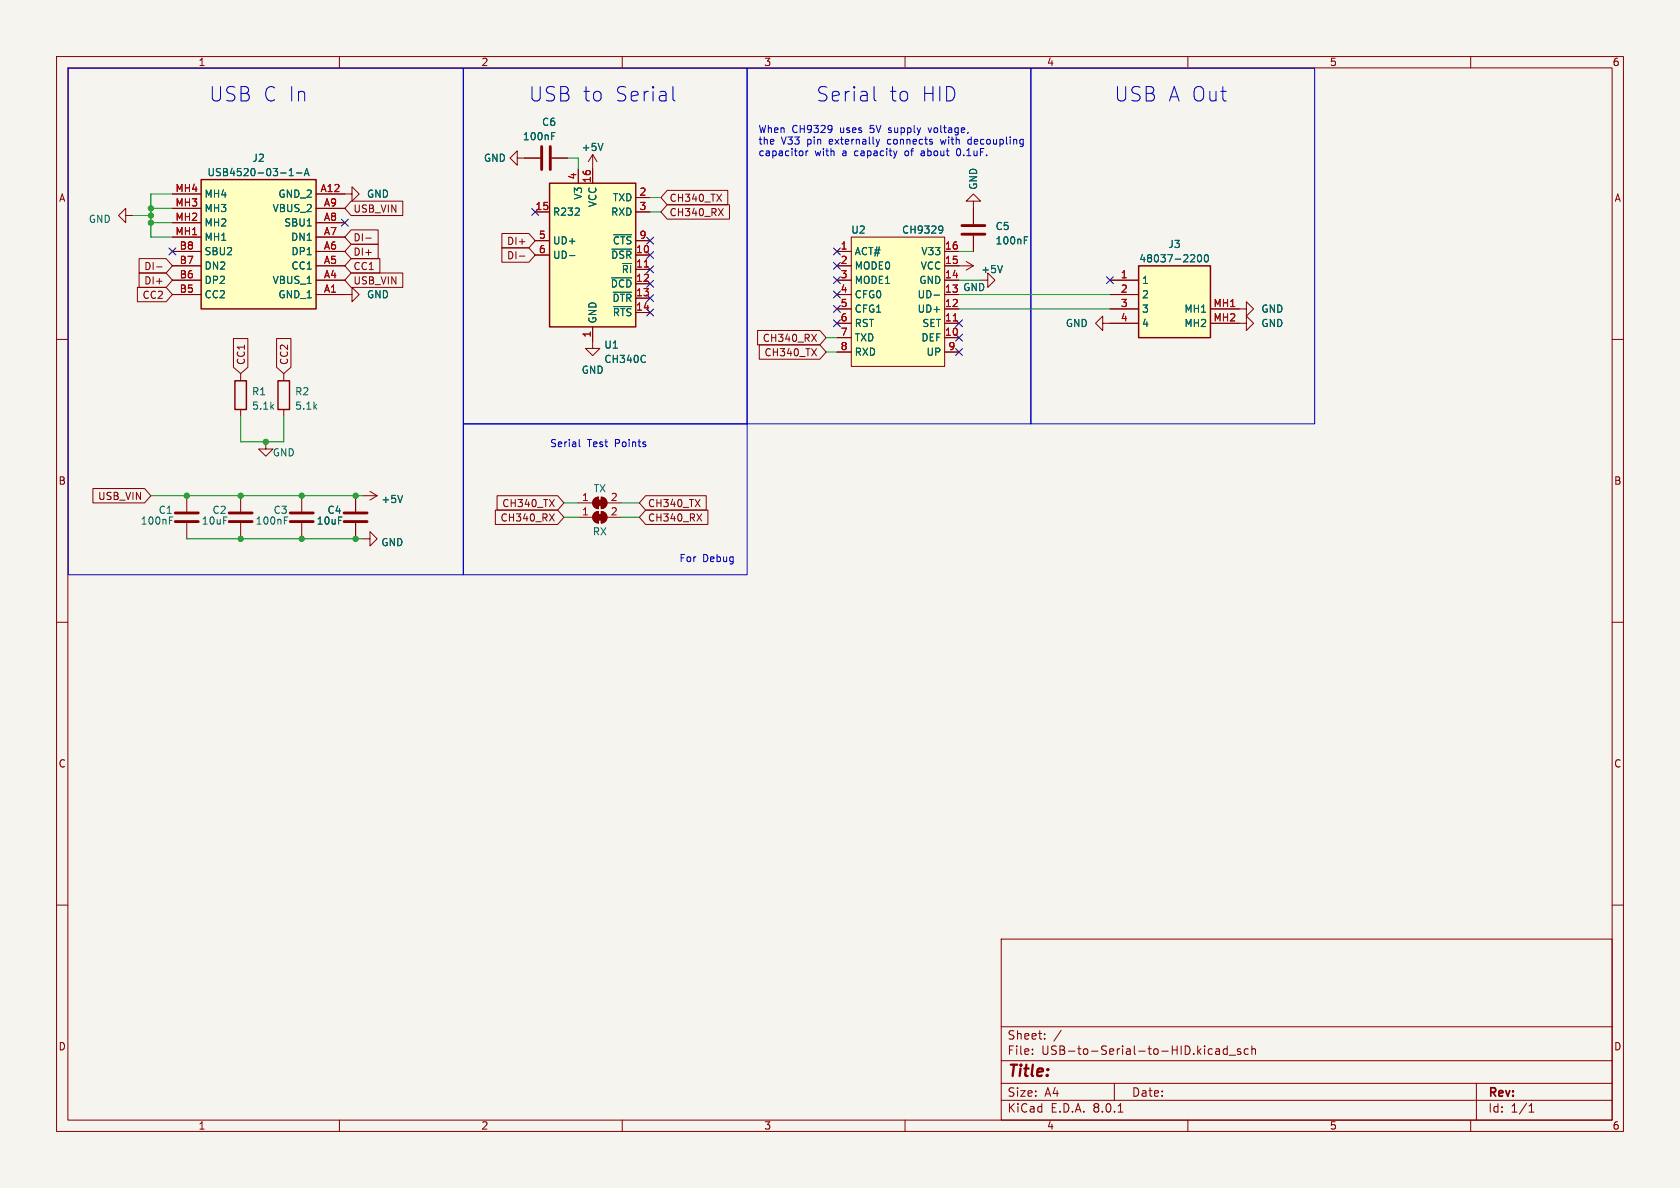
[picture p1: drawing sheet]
<svg xmlns="http://www.w3.org/2000/svg" width="297mm" height="210mm" viewBox="0 0 297 210" stroke-linecap="round" stroke-linejoin="round" font-family="sans-serif">
<path d="M0 0h297v210h-297z" fill="#f5f4ef" stroke="#f5f4ef" stroke-width=".18"/>
<g fill="none" stroke="#840000" stroke-width=".18">
<path d="M10 10h277v190h-277zM12 12h273v186h-273zM60 10v2M110 10v2M160 10v2M210 10v2M260 10v2M10 60h2M285 60h2M10 110h2M285 110h2M10 160h2"/>
<path d="M285 160h2M177 166h108v32h-108zM60 198v2M110 198v2M160 198v2M177 194.5h108M177 191.5h108M177 187.5h108M177 181.5h108M182.5 186.3v.1M182.5 185.5v.1M184.7 183.6v.1"/>
<path d="M184.7 182.8v.1M187.6 182.1l-1.3 2M197 191.5v3M197.7 196.6h.8M210 198v2M213.9 185.4l.4 .1M214.3 186.3l-.4 .1M215 185.5h.5l.1 .9M215.6 185.8h-.5a.29 .29 0 0 0-.2 .3 .29 .29 0 0 0 .2 .3l.5-.1M217 185.5l-.5-.1-.3 .3v.4l.2 .2h.6M217 184.9v1.5M217.3 186.5h1.2"/>
<path d="M219.3 185.5l-.3-.1-.3 .2 .1 .2 .5 .2v.3h-.6M220.7 185.5l-.5-.1-.2 .3v.4l.1 .2h.6M221.3 185.5l.2-.1 .4 .1 .1 .9M221.3 184.9v1.5M260 198v2M261 191.5v6.5M270.3 196.6h.9M270.3 195.5l.4-.4v1.5"/>
</g>
<path d="M35.6 31.8h20.3v22.8h-20.3z" fill="#ffffc2"/>
<path d="M35.6 31.8h20.3v22.8h-20.3zM41.5 67.3h2.1v5.1h-2.1zM49.1 67.3h2.1v5.1h-2.1z" fill="none" stroke="#840000" stroke-width=".25"/>
<g fill="none" stroke="#840000" stroke-width=".18">
<path d="M30.5 34.3h5.1M30.5 39.4h5.1M30.5 36.8h5.1M55.9 34.3h6.3v-1.3l1.3 1.3-1.3 1.3v-1.3M55.9 39.4h5.1M55.9 36.8h5.1M30.5 52.1h5.1M30.5 49.5h5.1M30.5 47h5.1M30.5 44.5h5.1M30.5 41.9h5.1M55.9 52.1h5.1"/>
<path d="M55.9 49.5h5.1M55.9 47h5.1M55.9 44.5h5.1M55.9 41.9h5.1M42.5 66v1.3M42.5 72.4v1.3M50.2 66v1.3M50.2 72.4v1.3M42.5 87.6v2.8M42.5 92.5v2.8"/>
</g>
<path d="M51.1 31.1h.8M51.1 30.2l.4-.4v1.3M52.4 30.6h1M53.8 31.1l.4-1.3 .4 1.3M53.9 30.7h.6" fill="none" stroke="#006464" stroke-width=".18"/>
<path d="M40.5 92.2h4.1M40.5 90.7h4.1" fill="none" stroke="#840000" stroke-width=".51"/>
<path d="M150.5 41.9h16.5v22.9h-16.5z" fill="#ffffc2"/>
<g fill="none" stroke="#840000" stroke-width=".18">
<path d="M91.4 27.9v-1.2l-1.2 1.2 1.2 1.3v-1.3h1.3M104.8 27.3l-.8 1.3M104.8 27.3v2.5M104.8 27.3l.7 1.3M172.1 35.6h1.3l-1.3-1.3-1.3 1.3h1.3v4M148 44.5h2.5M148 59.7h2.5M148 57.2h2.5M148 54.6h2.5M148 52.1h2.5M148 49.5h2.5M148 47h2.5"/>
<path d="M150.5 41.9h16.5v22.9h-16.5zM167 44.5h2.5M167 59.7h2.5M167 57.2h2.5M167 54.6h2.5M167 52.1h2.5M167 49.5h2.5M167 47h5.1M170.8 46.2l1.3 .8M172.1 41.7v2.8M172.1 47l-1.3 .8M104.8 60.3v1.3h1.2l-1.2 1.3-1.3-1.3h1.3"/>
<path d="M148 62.2h2.5M167 62.2h2.5M64.1 95.3h1.3v-1.3l1.3 1.3-1.3 1.2v-1.2"/>
</g>
<path d="M168.5 56.7h.7" fill="none" stroke="#a90000" stroke-width=".18"/>
<path d="M106.6 25.3l-.4 1.3M166.2 39.9l.4 .2a.84 .84 0 0 1-.3 1.1M165.1 52.2h1M166.7 40.5l-.1 .2h-.4M177.2 46.9l-.4 1.3M181.1 42.5h.4M181.1 41.9h.6" fill="none" stroke="#006464" stroke-width=".18"/>
<path d="M170.1 39.9h4M170.1 41.4h4" fill="none" stroke="#840000" stroke-width=".51"/>
<path d="M97.2 32.4h15.2v25.4h-15.2z" fill="#ffffc2"/>
<path d="M97.2 32.4h15.2v25.4h-15.2z" fill="none" stroke="#840000" stroke-width=".25"/>
<g fill="none" stroke="#840000" stroke-width=".18">
<path d="M22.2 38.1v-1.3l-1.2 1.3 1.2 1.3v-1.3h1.3M92.7 27.9h2.8M94.6 37.5h2.6M97.5 27.9h2.8M102.2 29.8v2.6M104.8 29.8v2.6M112.4 37.5h2.5M112.4 34.9h2.5M94.6 45.1h2.6M94.6 42.5h2.6M104.8 57.8v2.5M112.4 45.1h2.5"/>
<path d="M112.4 47.6h2.5M112.4 50.2h2.5M112.4 52.7h2.5M112.4 55.2h2.5M112.4 42.5h2.5M173.4 49.5h1.2v-1.2l1.3 1.2-1.3 1.3v-1.3M194.9 57.2v-1.3l-1.2 1.3 1.2 1.2v-1.2h1.3M219.1 57.2h1.2v-1.3l1.3 1.3-1.3 1.2v-1.2M47 78.1v1.3h1.3l-1.3 1.2-1.3-1.2h1.3M33 87.6v2.8M33 92.5v2.8M53.3 87.6v2.8"/>
<path d="M53.3 92.5v2.8M62.9 87.6v2.8M62.9 92.5v2.8M64.1 87.6h2.6M65.4 86.9l1.3 .7M66.7 87.6l-1.3 .8M102.2 91.4h2.6M102.2 88.9h2.6M105.1 90.7l.7-.3v2.1a1.02 1.02 0 0 1-.9-.7 1.02 1.02 0 0 1 .2-1.1zM105.1 88.2l.7-.3v2a1.02 1.02 0 0 1-.9-.6 1.02 1.02 0 0 1 .2-1.1zM106.3 90.4a1.02 1.02 0 0 1 1 1 1.02 1.02 0 0 1-1 1.1zM106.3 87.9a1.02 1.02 0 0 1 1 1 1.02 1.02 0 0 1-1 1z"/>
<path d="M107.3 91.4h2.6M107.3 88.9h2.6"/>
</g>
<g fill="none" stroke="#006464" stroke-width=".18">
<path d="M97.5 24h.5M97.5 23.4h.6M100.7 45.2h.9M108.1 49.1h3.6M108.2 44h3.5M108.4 51.7h3.3M108.5 54.2h3.2M108.5 41.5h3.2M114 62.9h.1M114.1 64h-.1M30 92h.4M30 91.4h.6"/>
<path d="M50.3 92h.4M71.2 87.6l-.5 1.2"/>
</g>
<path d="M113.9 47.2h.7" fill="none" stroke="#a90000" stroke-width=".18"/>
<path d="M95.8 25.9v4.1M97.3 25.9v4.1M31 92.2h4.1M31 90.7h4.1M51.3 92.2h4.1M51.3 90.7h4.1M60.8 92.2h4.1M60.8 90.7h4.1" fill="none" stroke="#840000" stroke-width=".51"/>
<g fill="#840000" stroke="#840000" stroke-width=".18">
<path d="M105.5 90.9h1.1v1h-1.1z"/>
<path d="M105.1 90.7l.7-.3v2.1a1.02 1.02 0 0 1-.9-.7 1.02 1.02 0 0 1 .2-1.1z"/>
<path d="M106.3 90.4a1.02 1.02 0 0 1 1 1 1.02 1.02 0 0 1-1 1.1z"/>
<path d="M105.5 88.4h1.1v1h-1.1z"/>
<path d="M105.1 88.2l.7-.3v2a1.02 1.02 0 0 1-.9-.6 1.02 1.02 0 0 1 .2-1.1z"/>
<path d="M106.3 87.9a1.02 1.02 0 0 1 1 1 1.02 1.02 0 0 1-1 1z"/>
</g>
<path d="M201.3 47h12.7v12.7h-12.7z" fill="#ffffc2"/>
<path d="M201.3 47h12.7v12.7h-12.7z" fill="none" stroke="#840000" stroke-width=".25"/>
<g fill="none" stroke="#840000" stroke-width=".18">
<path d="M30.5 34.3h5.1M30.5 39.4h5.1M30.5 36.8h5.1M55.9 34.3h5.1M55.9 39.4h5.1M55.9 36.8h5.1M62.1 35.6h9.1v2.5h-9.1l-1.1-1.3zM92.7 27.9h2.8M94.6 37.5h2.6M97.5 27.9h2.8M102.2 29.8v2.6M104.8 29.8v2.6"/>
<path d="M112.4 37.5h2.5M112.4 34.9h2.5M118 33.7h10.7v2.5h-10.7l-1.2-1.3zM118 36.2h11v2.5h-11l-1.2-1.2zM127 36.9l.9 1.2M127.9 36.9l-.9 1.2M172.1 36.8v2.8M24.3 50.8h5.1l1.1 1.3-1.1 1.2h-5.1zM24.6 45.7h4.8l1.1 1.3-1.1 1.3h-4.8zM24.6 48.3h4.8l1.1 1.2-1.1 1.3h-4.8zM27.7 47.2h.9M30.5 49.5h5.1"/>
<path d="M30.5 52.1h5.1M30.5 47h5.1M30.5 44.5h5.1M30.5 41.9h5.1M41.3 59.8h2.5v5.1l-1.3 1.1-1.2-1.1zM48.9 59.8h2.5v5.1l-1.2 1.1-1.3-1.1zM55.9 52.1h6.3v-1.3l1.3 1.3-1.3 1.2v-1.2M55.9 49.5h5.1M55.9 47h5.1M55.9 44.5h5.1M55.9 41.9h5.1M62.1 43.2h4.8v2.5h-4.8l-1.1-1.2z"/>
<path d="M62.1 45.7h5.1v2.6h-5.1l-1.1-1.3zM62.1 48.3h9.1v2.5h-9.1l-1.1-1.3zM62.1 40.6h4.8v2.6h-4.8l-1.1-1.3zM64.7 42.1h.9M88.7 41.3h4.8l1.1 1.2-1.1 1.3h-4.8zM88.7 43.8h4.8l1.1 1.3-1.1 1.3h-4.8zM91.8 45.3h1M94.6 45.1h2.6M94.6 42.5h2.6M104.8 57.8v2.5M112.4 45.1h2.5M112.4 47.6h2.5"/>
<path d="M112.4 50.2h2.5M112.4 52.7h2.5M112.4 55.2h2.5M112.4 42.5h2.5M133.9 58.4h11l1.1 1.3-1.1 1.3h-11zM143.5 59.1l.8 1.3M144.3 59.1l-.8 1.3M148 49.5h2.5M148 52.1h2.5M148 54.6h2.5M148 57.2h2.5M148 47h2.5"/>
<path d="M148 44.5h2.5M148 59.7h2.5M167 49.5h2.5M167 52.1h2.5M167 54.6h2.5M167 57.2h2.5M167 47h2.5M167 44.5h2.5M167 59.7h2.5M172.1 41.7v2.8M196.2 49.5h5.1M196.2 52.1h5.1"/>
<path d="M196.2 54.6h5.1M196.2 57.2h5.1M214 54.6h6.3v-1.3l1.3 1.3-1.3 1.3v-1.3M214 57.2h5.1M134.2 61h10.7l1.1 1.2-1.1 1.3h-10.7zM148 62.2h2.5M167 62.2h2.5M16.4 86.4h9.2l1.1 1.2-1.1 1.3h-9.2zM62.9 87.6v2.8M62.9 92.5v2.8M87.6 90.2h11l1.1 1.2-1.1 1.3h-11zM87.9 87.6h10.7l1.1 1.3-1.1 1.3h-10.7z"/>
<path d="M97.1 90.8l.9 1.3M98 90.8l-.9 1.3M114.1 87.6h10.7v2.6h-10.7l-1.1-1.3zM114.1 90.2h11.1v2.5h-11.1l-1.1-1.3zM123.2 90.8l.9 1.3M124.1 90.8l-.9 1.3"/>
</g>
<g fill="none" stroke="#006464" stroke-width=".18">
<path d="M51.1 31.1h.8M51.1 30.2l.4-.4v1.3M52.4 30.6h1M53.8 31.1l.4-1.3 .4 1.3M53.9 30.7h.6M97.5 24h.5M97.5 23.4h.6M106.6 25.3l-.4 1.3M166.2 39.9l.4 .2a.84 .84 0 0 1-.3 1.1M100.7 45.2h.9M108.1 49.1h3.6M108.2 44h3.5"/>
<path d="M108.4 51.7h3.3M108.5 54.2h3.2M108.5 41.5h3.2M165.1 52.2h1M166.7 40.5l-.1 .2h-.4M177.2 46.9l-.4 1.3M181.1 42.5h.4M181.1 41.9h.6M211.8 45.2l.2-.2a.68 .68 0 0 1 .4 .7 .68 .68 0 0 1-.4 .6l-.2-.1-.1-.4zM213.1 45.1l.1-.1a.68 .68 0 0 1 .4 .7 .68 .68 0 0 1-.4 .6 .84 .84 0 0 1-.1-1.2zM114 62.9h.1M114.1 64h-.1"/>
<path d="M71.2 87.6l-.5 1.2"/>
</g>
<g fill="none" stroke="#0000c2" stroke-width=".18">
<path d="M12.1 12.1h69.8v89.5h-69.8zM81.9 12.1h50.2v62.8h-50.2zM119 15.3v2.2l.3 .3M132.1 12.1h50.1v62.8h-50.1zM154.5 15.3v2.2l.4 .3M182.2 12.1h50.2v62.8h-50.2zM141.7 26.7l.2 .2v.4l-.2 .2M142.5 26.7v.8M142.9 26.7l-.4 .2M147 22.2v.1a1.07 1.07 0 0 1-.1 1M147.1 22.7l-.1 .2M154.9 24.6l.3 .9"/>
<path d="M155.2 25.5l-.2 .3M155.5 24.6l-.3 .9M158.6 26.7l-.3 .8M163 26.7h-.1M163 27l-.2 .2 .2 .3M164.1 22.6l.3 .8M166.3 24.6l.2 .9M169.4 26.3a.72 .72 0 0 0 .1 1.2M171.6 24.6l-.4 .1-.1 .2 .1 .5 .4 .1M81.9 74.9h50.2v26.7h-50.2zM102.4 77.7v1.1l.2 .2"/>
</g>
<g fill="none" stroke="#009600" stroke-width=".18">
<path d="M23.5 38.1h3.2M26.7 39.4h3.8M26.7 36.8h3.8M30.5 34.3h-3.8v7.6h3.8M100.3 27.9h1.9v1.9M114.9 37.5h1.9M114.9 34.9h1.9M146 59.7h2M169.5 44.5h2.6M169.5 54.6h26.7M169.5 52.1h26.7M169.5 49.5h3.9"/>
<path d="M42.5 73.7v4.4h7.7v-4.4M146 62.2h2M26.7 87.6h37.4M33 95.3h31.1M99.7 88.9h2.5M99.7 91.4h2.5M109.9 88.9h3.1M109.9 91.4h3.1"/>
</g>
<g fill="none" stroke="#000084" stroke-width=".18">
<path d="M60.4 38.8l1.2 1.2M61.6 38.8l-1.2 1.2M94 36.9l1.2 1.2M95.2 36.9l-1.2 1.2M29.9 43.8l1.2 1.3M31.1 43.8l-1.2 1.3M114.3 52.1l1.2 1.2M114.3 47l1.2 1.2M114.3 54.6l1.2 1.3M114.3 44.5l1.2 1.2M114.3 49.6l1.2 1.2M114.3 41.9l1.2 1.3"/>
<path d="M115.5 52.1l-1.2 1.2M115.5 47l-1.2 1.2M115.5 54.6l-1.2 1.3M115.5 44.5l-1.2 1.2M115.5 49.6l-1.2 1.2M115.5 41.9l-1.2 1.3M147.3 54l1.3 1.2M147.3 56.5l1.3 1.3M147.3 51.5l1.3 1.2M147.3 48.9l1.3 1.2M147.3 43.8l1.3 1.3M147.3 46.4l1.3 1.2"/>
<path d="M148.6 54l-1.3 1.2M148.6 56.5l-1.3 1.3M148.6 51.5l-1.3 1.2M148.6 48.9l-1.3 1.2M148.6 43.8l-1.3 1.3M148.6 46.4l-1.3 1.2M168.9 59.1l1.3 1.2M168.9 56.5l1.3 1.3M170.2 59.1l-1.3 1.2M170.2 56.5l-1.3 1.3M195.6 48.9l1.2 1.2M196.8 48.9l-1.2 1.2"/>
<path d="M168.9 61.6l1.3 1.2M170.2 61.6l-1.3 1.2"/>
</g>
<path d="M113.9 47.2h.7M168.5 56.7h.7" fill="none" stroke="#a90000" stroke-width=".18"/>
<g fill="#009600" stroke="#009600" stroke-width=".18">
<circle cx="42.5" cy="95.3" r=".46"/>
<circle cx="53.3" cy="87.6" r=".46"/>
<circle cx="53.3" cy="95.3" r=".46"/>
<circle cx="33" cy="87.6" r=".46"/>
<circle cx="62.9" cy="87.6" r=".46"/>
<circle cx="47" cy="78.1" r=".46"/>
<circle cx="42.5" cy="87.6" r=".46"/>
<circle cx="62.9" cy="95.3" r=".46"/>
<circle cx="26.7" cy="36.8" r=".46"/>
<circle cx="26.7" cy="38.1" r=".46"/>
<circle cx="26.7" cy="39.4" r=".46"/>
</g>
<g font-size="3.5" fill="#0000c2">
<text x="36.8" y="18.2">USB C In</text>
<text x="93.3" y="18.2">USB to</text>
<text x="108.5" y="18.2">Serial</text>
<text x="144.1" y="18.2">Serial</text>
<text x="157" y="18.2">to</text>
<text x="162.7" y="18.2">HID</text>
<text x="196.8" y="18.2">USB A Out</text>
</g>
<text font-size="2.8" fill="#840000" x="178" y="190.9">Title:</text>
<g font-size="2.1" fill="#840000">
<text x="178" y="184">Sheet:</text>
<text x="178" y="186.7">File:</text>
<text x="184.1" y="186.7">USB-to-Serial-to-HID.kicad_sch</text>
<text x="178" y="196.9">KiCad</text>
<text x="178" y="194.1">Size:</text>
<text x="184.7" y="194.1">A4</text>
<text x="185.7" y="196.9">E.D.A.</text>
<text x="193.3" y="196.9">8.0.1</text>
<text x="200" y="194.1">Date:</text>
<text x="263" y="194.3">Rev:</text>
<text x="263" y="196.9">Id:</text>
<text x="267.1" y="196.9">1/1</text>
</g>
<g font-size="1.8" fill="#840000">
<text x="35" y="11.9">1</text>
<text x="85" y="11.9">2</text>
<text x="135" y="11.9">3</text>
<text x="185" y="11.9">4</text>
<text x="235" y="11.9">5</text>
<text x="285" y="11.9">6</text>
<text x="10.3" y="35.9">A</text>
<text x="118.3" y="35.9">CH340_TX</text>
<text x="285.3" y="35.9">A</text>
<text x="62.4" y="37.8">USB_VIN</text>
<text x="118.3" y="38.4">CH340_RX</text>
<text x="25.4" y="47.9">DI-</text>
<text x="62.4" y="45.4">DI+</text>
<text x="62.4" y="47.9">CC1</text>
<text x="62.4" y="42.9">DI-</text>
<text x="89.5" y="43.5">DI+</text>
<text x="89.5" y="46">DI-</text>
<text x="25.1" y="53">CC2</text>
<text x="25.4" y="50.5">DI+</text>
<text x="62.4" y="50.5">USB_VIN</text>
<text x="43.5" y="64.6" transform="rotate(-90 43.5 64.6)">CC1</text>
<text x="51.1" y="64.6" transform="rotate(-90 51.1 64.6)">CC2</text>
<text x="134.7" y="60.6">CH340_RX</text>
<text x="135" y="63.2">CH340_TX</text>
<text x="10.3" y="85.9">B</text>
<text x="17.2" y="88.6">USB_VIN</text>
<text x="88.7" y="89.9">CH340_TX</text>
<text x="114.5" y="89.9">CH340_TX</text>
<text x="285.3" y="85.9">B</text>
<text x="88.4" y="92.4">CH340_RX</text>
<text x="114.5" y="92.4">CH340_RX</text>
<text x="10.3" y="135.9">C</text>
<text x="285.3" y="135.9">C</text>
<text x="10.3" y="185.9">D</text>
<text x="285.3" y="185.9">D</text>
<text x="35" y="199.9">1</text>
<text x="85" y="199.9">2</text>
<text x="135" y="199.9">3</text>
<text x="185" y="199.9">4</text>
<text x="235" y="199.9">5</text>
<text x="285" y="199.9">6</text>
</g>
<g font-size="1.8" fill="#006464">
<text x="95.7" y="22.5">C6</text>
<text x="44.5" y="28.8">J2</text>
<text x="85.5" y="28.8">GND</text>
<text x="92.3" y="25">100nF</text>
<text x="102.7" y="26.9">+5V</text>
<text x="36.1" y="35.2">MH4</text>
<text x="36.6" y="31.3">USB4520-03-1-A</text>
<text x="49.1" y="35.2">GND_2</text>
<text x="64.8" y="35.2">GND</text>
<text x="103.1" y="35.4" transform="rotate(-90 103.1 35.4)">V3</text>
<text x="108.2" y="35.8">TXD</text>
<text x="172.9" y="33.6" transform="rotate(-90 172.9 33.6)">GND</text>
<text x="15.6" y="39.6">GND</text>
<text x="36.1" y="40.2">MH2</text>
<text x="36.1" y="37.7">MH3</text>
<text x="48.1" y="37.7">VBUS_2</text>
<text x="50.1" y="40.2">SBU1</text>
<text x="97.7" y="38.3">R232</text>
<text x="105.6" y="36.7" transform="rotate(-90 105.6 36.7)">VCC</text>
<text x="107.9" y="38.3">RXD</text>
<text x="150.4" y="41.5">U2</text>
<text x="159.4" y="41.5">CH9329</text>
<text x="175.9" y="40.9">C5</text>
<text x="36.1" y="47.9">DN2</text>
<text x="36.1" y="45.3">SBU2</text>
<text x="36.1" y="42.8">MH1</text>
<text x="51.4" y="42.8">DN1</text>
<text x="51.4" y="47.9">CC1</text>
<text x="51.4" y="45.3">DP1</text>
<text x="97.7" y="43.4">UD+</text>
<text x="97.7" y="45.9">UD-</text>
<text x="107.9" y="45.9">~{DSR}</text>
<text x="108.2" y="43.4">~{CTS}</text>
<text x="151" y="45.3">ACT#</text>
<text x="151" y="47.9">MODE0</text>
<text x="162.7" y="47.9">VCC</text>
<text x="162.8" y="45.3">V33</text>
<text x="175.9" y="43.4">100nF</text>
<text x="201.3" y="46.6">48037-2200</text>
<text x="206.5" y="44">J3</text>
<text x="36.1" y="52.9">CC2</text>
<text x="36.1" y="50.4">DP2</text>
<text x="48.1" y="50.4">VBUS_1</text>
<text x="49.1" y="52.9">GND_1</text>
<text x="64.8" y="52.9">GND</text>
<text x="107.9" y="51">~{DCD}</text>
<text x="108.2" y="53.6">~{DTR}</text>
<text x="109.8" y="48.5">~{RI}</text>
<text x="151" y="50.4">MODE1</text>
<text x="151" y="52.9">CFG0</text>
<text x="162.1" y="52.9">UD-</text>
<text x="162.4" y="50.4">GND</text>
<text x="170.2" y="51.7">GND</text>
<text x="173.4" y="48.5">+5V</text>
<text x="201.8" y="50.4">1</text>
<text x="201.8" y="52.9">2</text>
<text x="105.6" y="57.3" transform="rotate(-90 105.6 57.3)">GND</text>
<text x="108.2" y="56.1">~{RTS}</text>
<text x="151" y="55.5">CFG1</text>
<text x="151" y="58">RST</text>
<text x="162.1" y="55.5">UD+</text>
<text x="163" y="58">SET</text>
<text x="188.3" y="58">GND</text>
<text x="201.8" y="55.5">3</text>
<text x="201.8" y="58">4</text>
<text x="209.3" y="55.5">MH1</text>
<text x="209.3" y="58">MH2</text>
<text x="222.9" y="58">GND</text>
<text x="222.9" y="55.5">GND</text>
<text x="106.7" y="61.8">U1</text>
<text x="106.7" y="64.4">CH340C</text>
<text x="151" y="60.6">TXD</text>
<text x="151" y="63.1">RXD</text>
<text x="162.8" y="60.6">DEF</text>
<text x="163.7" y="63.1">UP</text>
<text x="44.5" y="70.1">R1</text>
<text x="52.1" y="70.1">R2</text>
<text x="102.7" y="66.3">GND</text>
<text x="44.5" y="72.6">5.1k</text>
<text x="52.1" y="72.6">5.1k</text>
<text x="48.1" y="80.9">GND</text>
<text x="67.3" y="89.1">+5V</text>
<text x="104.9" y="87.2">TX</text>
<text x="24.8" y="92.9">100nF</text>
<text x="27.9" y="91">C1</text>
<text x="35.6" y="92.9">10uF</text>
<text x="37.5" y="91">C2</text>
<text x="45.1" y="92.9">100nF</text>
<text x="48.3" y="91">C3</text>
<text x="55.9" y="92.9">10uF</text>
<text x="57.8" y="91">C4</text>
<text x="104.7" y="94.8">RX</text>
<text x="67.3" y="96.7">GND</text>
</g>
<g font-size="1.8" fill="#0000c2">
<text x="134" y="23.6">When</text>
<text x="140" y="23.6">CH9329</text>
<text x="148.6" y="23.6">uses</text>
<text x="154.1" y="23.6">5V</text>
<text x="157.5" y="23.6">supply</text>
<text x="164.8" y="23.6">voltage,</text>
<text x="134" y="25.6">the</text>
<text x="134" y="27.7">capacitor</text>
<text x="138.1" y="25.6">V33</text>
<text x="142.8" y="25.6">pin</text>
<text x="144" y="27.7">with</text>
<text x="146.9" y="25.6">externally</text>
<text x="149" y="27.7">a</text>
<text x="151.3" y="27.7">capacity</text>
<text x="157.4" y="25.6">connects</text>
<text x="160.4" y="27.7">of</text>
<text x="163.5" y="27.7">about</text>
<text x="167" y="25.6">with</text>
<text x="170" y="27.7">0.1uF.</text>
<text x="172" y="25.6">decoupling</text>
<text x="97.2" y="79.1">Serial</text>
<text x="103.8" y="79.1">Test</text>
<text x="108.8" y="79.1">Points</text>
<text x="120" y="99.4">For</text>
<text x="124.2" y="99.4">Debug</text>
</g>
<g font-size="1.8" fill="#a90000">
<text x="30.9" y="34">MH4</text>
<text x="56.6" y="34">A12</text>
<text x="102" y="31.8" transform="rotate(-90 102 31.8)">4</text>
<text x="104.5" y="32.4" transform="rotate(-90 104.5 32.4)">16</text>
<text x="113" y="34.7">2</text>
<text x="30.9" y="41.7">MH1</text>
<text x="30.9" y="39.1">MH2</text>
<text x="30.9" y="36.6">MH3</text>
<text x="57.2" y="41.7">A7</text>
<text x="57.2" y="39.1">A8</text>
<text x="57.2" y="36.6">A9</text>
<text x="94.6" y="37.2">15</text>
<text x="113" y="37.2">3</text>
<text x="31.7" y="46.7">B7</text>
<text x="31.7" y="44.2">B8</text>
<text x="57.2" y="46.7">A5</text>
<text x="57.2" y="44.2">A6</text>
<text x="95.2" y="42.3">5</text>
<text x="95.2" y="44.8">6</text>
<text x="112.4" y="44.8">10</text>
<text x="112.4" y="47.4">11</text>
<text x="113" y="42.3">9</text>
<text x="148.5" y="44.2">1</text>
<text x="148.5" y="46.7">2</text>
<text x="167" y="46.7">15</text>
<text x="167" y="44.2">16</text>
<text x="31.7" y="51.8">B5</text>
<text x="31.7" y="49.3">B6</text>
<text x="57.2" y="51.8">A1</text>
<text x="57.2" y="49.3">A4</text>
<text x="112.4" y="49.9">12</text>
<text x="112.4" y="52.5">13</text>
<text x="148.5" y="49.3">3</text>
<text x="148.5" y="51.8">4</text>
<text x="167" y="51.8">13</text>
<text x="167" y="49.3">14</text>
<text x="198" y="49.3">1</text>
<text x="198" y="51.8">2</text>
<text x="104.5" y="59.8" transform="rotate(-90 104.5 59.8)">1</text>
<text x="112.4" y="55">14</text>
<text x="148.5" y="54.4">5</text>
<text x="148.5" y="56.9">6</text>
<text x="148.5" y="59.4">7</text>
<text x="167" y="59.4">10</text>
<text x="167" y="56.9">11</text>
<text x="167" y="54.4">12</text>
<text x="198" y="54.4">3</text>
<text x="198" y="56.9">4</text>
<text x="214.4" y="54.4">MH1</text>
<text x="214.4" y="56.9">MH2</text>
<text x="148.5" y="62">8</text>
<text x="167.6" y="62">9</text>
<text x="102.8" y="88.6">1</text>
<text x="107.9" y="88.6">2</text>
<text x="102.8" y="91.2">1</text>
<text x="107.9" y="91.2">2</text>
</g>
</svg>
